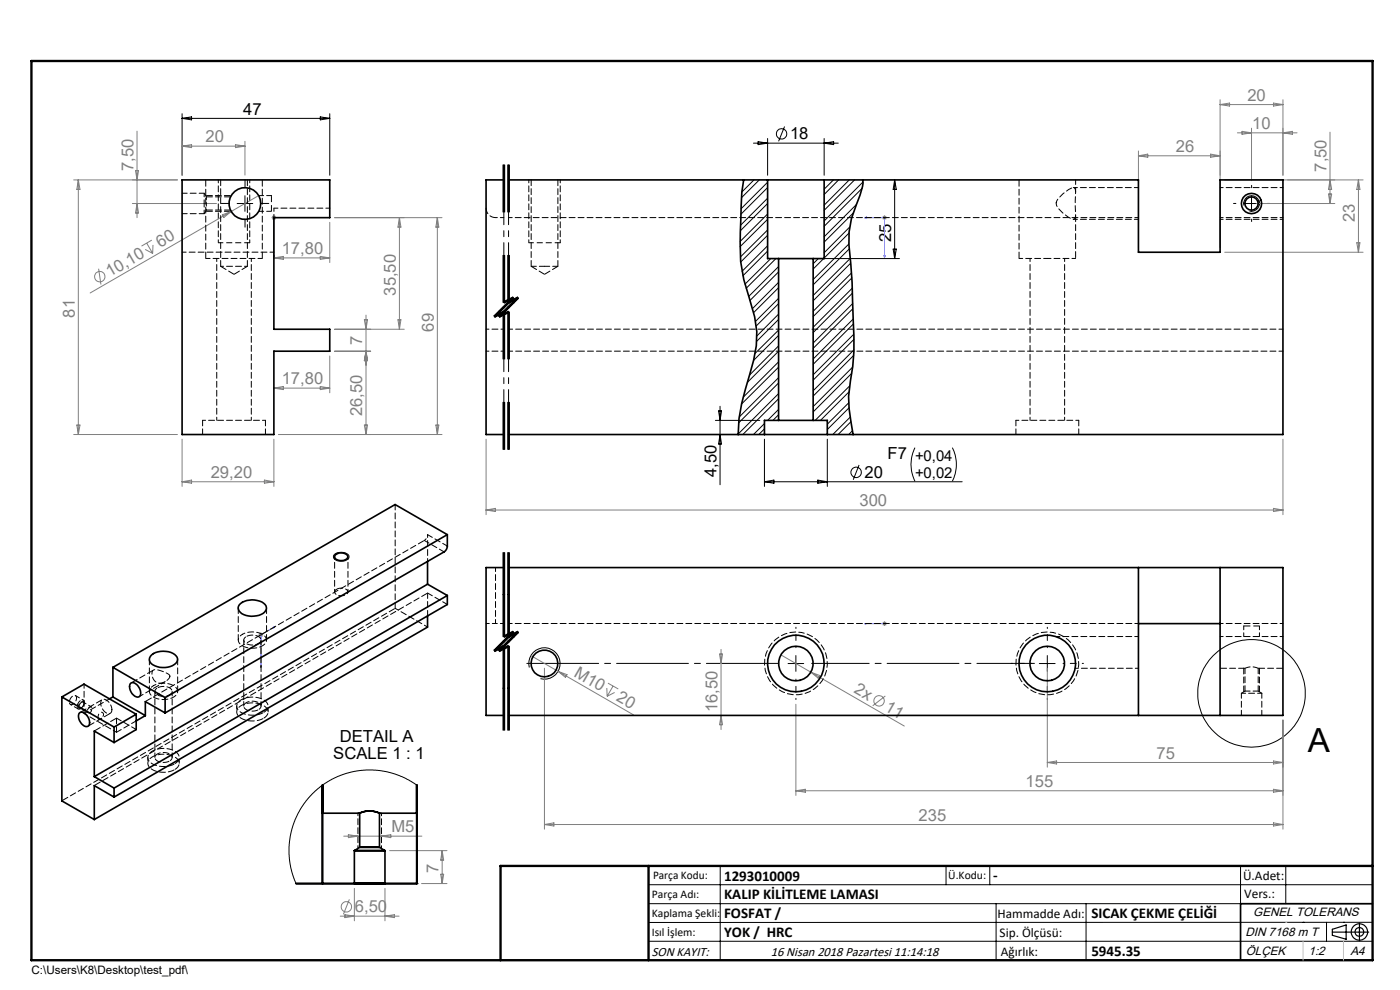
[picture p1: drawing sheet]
<svg xmlns="http://www.w3.org/2000/svg" width="297mm" height="210mm" viewBox="0 0 297 210" stroke-linecap="round" stroke-linejoin="round" font-family="sans-serif">
<g fill="none" stroke="#808080" stroke-width=".21">
<path d="M15.6 38.2h22M16.6 38.2l.4 2h-.7zM16.6 38.2v54M28.8 36.2h.6l-.3 2zM29.1 27.8v18.4M38.6 30v7.2M38.6 31l2-.3v.6zM38.6 31h13.4M50 30.7l2 .3-2 .3zM52 30v7.1M241.5 32v20.5M241.5 33h17.3"/>
<path d="M241.5 33l2-.3v.7zM256.8 32.7l2 .3-2 .4zM258.8 21.2v31.3M258.8 22.2h13.4M258.8 22.2l2-.3v.6zM259.8 38.2h29.4M262.5 28.2h12.7M263.5 27.9l2 .3-2 .3zM265.5 27.2v11.1M270.2 21.9l2 .3-2 .3zM272.2 28.2l2-.3v.6zM272.2 21.2v16"/>
<path d="M282.2 38.2l.3 2h-.7zM282.2 28v15.2M288.2 38.2v15.3M288.2 38.2l.3 2h-.7zM20.9 57l.5 3.4M28.1 43.2h17.8M29.1 43.2l.3 2h-.6zM30.8 52.9l1.6 .9M31.1 51.6l1.3 2.2M32.2 50.9l-2.2 1.3M32.5 52l-.1 1.8M47.2 45.6l1.8-.7-1.5 1.2z"/>
<path d="M49 44.9l-29.9 17.3M54.9 41.5l-5.9 3.4M57.6 46.2h1M57.7 45.8l.8 .7M58.1 45.7v1M58.1 54.7l2-.3v.6zM58.1 54.7h11.9M58.5 45.8l-.8 .7M67.9 54.4l2.1 .3-2.1 .3zM70 47.2v8.5M71 46.2h22.8M84.7 46.2v23.6"/>
<path d="M84.7 46.2l.4 2h-.7zM92.8 46.2l.3 2h-.6zM92.8 46.2v46M187.1 46.2h1M187.3 45.8l.7 .7M187.6 45.7v1M188 45.8l-.7 .7M259.8 53.5h29.4M266.5 43.2h16.7M281.8 41.2h.7l-.3 2zM287.8 51.5h.7l-.3 2zM70 75.5v7.8"/>
<path d="M71 74.5h7.6M71 69.8h14.8M77.3 67.8h.7l-.4 2zM77.6 66.8v25.4M77.6 74.5l.4 2h-.7zM84.4 67.8h.7l-.4 2zM15.6 92.2h22M16.3 90.2h.7l-.4 2zM38.6 93.2v10M58.1 93.2v10M58.1 82.3h11.9M58.1 82.3l2-.3v.6z"/>
<path d="M59.1 92.2h34.7M67.9 82l2.1 .3-2.1 .3zM77.3 90.2h.7l-.4 2zM92.5 90.2h.6l-.3 2zM103.1 93.2v16M272.2 93.2v16M38.6 102.2h19.5M38.6 102.2l2-.4v.7zM56.1 101.8l2 .4-2 .3zM103.1 108.2h169.1M103.1 108.2l2-.4v.7zM270.2 107.8l2 .4-2 .3z"/>
<path d="M54.9 134.6h.9M55 134.3l.7 .7M55.4 134.2v1M55.7 134.3l-.7 .7M112.6 139.1l21.8 12.6M152.6 138.7h.7l-.3 2zM153 137.8v17M165.7 138.9l26.1 15.1M187.1 132.3h1M187.3 131.9l.7 .7M187.6 131.8v1M188 131.9l-.7 .7"/>
<path d="M115.5 141.7v34.2M118.4 142.4l1.9 .7-.4 .6zM128.7 145.9l.1 1.8M129 144.9l2.2 1.2M130.1 145.5l-1.3 2.2M130.4 146.9l-1.6 .8M153 151.8l.3 1.9h-.7zM168.8 149.4v19.3M172 142.6l1.9 .7-.3 .6zM187.8 147.6l-2.7 2.1M222.2 141.7v21M272.2 152.7v23.2"/>
<path d="M72.9 177.4h16.6M73.9 177.1l2 .3-2 .3zM80.9 177.4l2-.3v.6zM115.5 174.9h156.7M115.5 174.9l2-.4v.7zM168.8 167.7h103.4M168.8 167.7l2.1-.3v.7zM222.2 161.7h50M222.2 161.7l2-.3v.7zM270.2 174.5l2 .4-2 .3zM270.2 161.4l2 .3-2 .4zM270.2 167.4l2 .3-2 .4z"/>
<path d="M72.2 194.3h12.5M73.2 194l2 .3-2 .4zM74.1 190.8l-1.3 3.1M75.2 188.4v6.9M81.7 188.4v6.9M81.7 194.3l2-.3v.7zM82.7 180.4h12.1M89.4 187.4h5.4M93.5 185.4h.6l-.3 2zM93.8 180.4v7M93.8 180.4l.3 2h-.6z"/>
<circle cx="21.2" cy="58.7" r="1.1"/>
<circle cx="186.5" cy="148.7" r="1.1"/>
<circle cx="73.5" cy="192.4" r="1.09"/>
</g>
<g fill="none" stroke="#000" stroke-width=".21">
<path d="M38.6 24.1v13.1M38.6 25.1h31.4M38.6 25.1l2-.3v.6zM67.9 24.8l2.1 .3-2.1 .3zM70 24.1v13.1M106.7 35v10M106.9 35v10M107.1 35v10M107.7 35v10M107.9 35v10M108.1 35v10M159.8 30.4h18"/>
<path d="M160.8 30l2 .4-2 .3zM162.8 29.4v7.8M166.4 26.8l-1.2 3.2M174.8 29.4v7.8M174.8 30.4l2-.4v.7zM189.8 38.2v16.6M189.8 38.2l.3 2h-.6zM50.3 43.2h3.3M52 41.5v3.3M106.7 54.2v10M106.9 54.2v10l2-1-4 4 2-1v10M107.1 54.2v10z"/>
<path d="M107.7 54.2v10M107.9 54.2v10l2-1-4 4 2-1v10M108.1 54.2v10M163.8 54.8h27M189.5 52.8h.6l-.3 2zM263.8 43.2h3.4M263.9 43.6a1.67 1.67 0 0 1 1.5-2.1 1.67 1.67 0 0 1 1.8 1.8 1.67 1.67 0 0 1-2.1 1.5M265.5 41.5v3.3M106.7 66.2v10M106.8 66l-2 1M107 66.3l-2 1M107.1 66.2v10"/>
<path d="M107.7 66.2v10M107.8 66l-2 1M107.8 64l2-1-4 4M108 66.3l-2 1M108.1 66.2v10M108.8 63l-4 4M108.8 63l-2 1M109 63.3l-2 1M109 63.3l-4 4M110 63.3l-2 1M110 63.3l-4 4M106.7 85.3v10"/>
<path d="M106.9 85.3v10M107.1 85.3v10M107.7 85.3v10M107.9 85.3v10M108.1 85.3v10M151.8 89.2h9.4M152.4 87.2h.7l-.3 2zM152.8 86.2v16.6M152.8 92.2l.3 2h-.7zM162.2 93.2v10M175.5 93.2v10M182.2 98.6l-1.2 3.2"/>
<path d="M194.1 95a7.9 7.9 0 0 0 0 7.1M202 95a7.9 7.9 0 0 1 0 7.1M70.9 117.6a2.34 2.34 0 0 1 3.1 .3 1.03 1.03 0 0 1-1.2 1.1h-.8a.94 .94 0 0 1-1-.3 .94 .94 0 0 1-.1-1.1zM106.7 117.2v17.9M106.9 117.2v17.9l2-1-4 4 2-1v17.8M107.1 117.2v8.9M107.7 117.2v17.9M107.9 117.2v17.9l2-1-4 4 2-1v17.8M108.1 117.2v17.9M162.2 102.2h41.9M162.2 102.2l2-.4v.7zM173.5 101.8l2 .4-2 .3z"/>
<path d="M106.7 137.1v17.8M106.8 136.9l-2 1M107 137.2l-2 1M107.1 126.1v9zM107.1 137.1v17.8M107.7 137.1v17.8M107.8 136.9l-2 1M107.8 134.9l2-1-4 4M108 137.2l-2 1M108.1 137.1v17.8M108.8 133.9l-4 4M108.8 133.9l-2 1"/>
<path d="M109 134.2l-2 1M109 134.2l-4 4M110 134.2l-2 1M110 134.2l-4 4M168.8 139.1v3.3M222.2 139.1v3.3M112.3 141.6a3.3 3.3 0 0 1 2.9-4.2 3.3 3.3 0 0 1 3.6 3.6 3.3 3.3 0 0 1-4.1 3M167.2 140.7h3.3M220.5 140.7h3.3M137.6 187.7h153.6M137.6 191.7h153.6M137.6 199.7h153.6"/>
<path d="M152.8 183.7v20M200.7 183.7v4M210 183.7v4M211.3 191.7v12M230.4 191.7v12M263.2 183.7v20M272.8 183.7v8M276.4 195.6h.1M281.4 195.6v4.1M285 195.6h.1M291.2 195.6l-153.6 .1"/>
<circle cx="165.8" cy="28.4" r="1.11"/>
<circle cx="181.6" cy="100.2" r="1.11"/>
<circle cx="265.5" cy="147.1" r="11.4"/>
</g>
<path d="M17.8 149.2l-.1-.4a.92 .92 0 0 0-.9 .5 .92 .92 0 0 0 .1 1l.6-.3 .3-.8M20.8 152.2l.1-.4a.57 .57 0 0 1 .7-.7 .57 .57 0 0 1 .2 1l-.8 .5-.2-.4" fill="none" stroke="#000" stroke-width=".21" stroke-dasharray="1.3 .6" stroke-dashoffset=".4" stroke-linecap="butt"/>
<path d="M57.6 41.6v3.2M267.1 43.6l.1-.4M264 132.8h3.2" fill="none" stroke="#000" stroke-width=".21" stroke-dasharray="1.3 .6" stroke-linecap="butt"/>
<path d="M52.9 51.5h-6.6M118.7 51.5h-6.5" fill="none" stroke="#000" stroke-width=".21" stroke-dasharray="1.3 .6" stroke-dashoffset=".2" stroke-linecap="butt"/>
<g fill="none" stroke="#000" stroke-width=".25">
<path d="M282.6 197.7h7.8M282.6 197.1l3-.9v3l-3-.8zM288.4 195.8v3.8M106.2 203.7h185"/>
<circle cx="288.4" cy="197.7" r="1.74"/>
<circle cx="288.4" cy="197.7" r=".93"/>
</g>
<g fill="none" stroke="#00f" stroke-width=".21">
<path d="M58.1 46.1v.2zM58.1 54.6v-.4v.4M58.1 46.2h.1M58.1 46.2v8.4M183.4 46.2l.4-.1v.2zM183.4 46.2h4.2v8.4M187.5 54.2h.2l-.1 .4zM58 133l.3-.1-.3 .3zM58.3 132.9l-2.9 1.7v7M183.4 132.3h.4h-.4M183.4 132.3h4.2M187.5 132.3h.2z"/>
<path d="M187.6 132.3h.1M55.3 141.3l.1-.1v.4z"/>
</g>
<path d="M168.9 137.4v-4.3M222.2 137.4v-4.3M168.9 144.1v4.3M218.9 140.7h-4.4M222.2 144.1v4.3M225.5 140.7h4.4" fill="none" stroke="#000" stroke-width=".21" stroke-dasharray="15.2 1.3 1.3 1.3" stroke-dashoffset="15"/>
<path d="M165.5 140.7h-54.2" fill="none" stroke="#000" stroke-width=".21" stroke-dasharray="15.2 1.3 1.3 1.3" stroke-dashoffset="-.4"/>
<path d="M172.2 140.7h47.2" fill="none" stroke="#000" stroke-width=".21" stroke-dasharray="15.2 1.3 1.3 1.3" stroke-dashoffset="3"/>
<path d="M75.9 172.5v7.5M80.9 180v-7.5" fill="none" stroke="#000" stroke-width=".21" stroke-dasharray="1.3 .6" stroke-dashoffset=".7"/>
<path d="M53 51.5h-.1M57.6 41.5v.1M118.9 51.5h-.2M263.9 42.9v.3M267.1 42.6l-.1-.1M267.2 43.2l-.1-.6M263.9 132.8h.1M263.9 141.7v5.1M263.9 141.7v.1M267.2 146.8v-5M76.2 172.3l-.2 .1" fill="none" stroke="#000" stroke-width=".21" stroke-dasharray="1.3 .6"/>
<path d="M43.6 44.8h5.4M49 41.5h-5.4" fill="none" stroke="#000" stroke-width=".21" stroke-dasharray="1.3 .6" stroke-dashoffset="-.2"/>
<path d="M54.9 44.8h2.7M57.6 41.5h-2.7" fill="none" stroke="#000" stroke-width=".21" stroke-dasharray="1.3 .6" stroke-dashoffset=".3"/>
<path d="M46.3 38.2v13.3M112.2 38.2v13.3M53 51.5v-13.3M118.9 51.5v-13.3" fill="none" stroke="#000" stroke-width=".21" stroke-dasharray="1.3 .6" stroke-dashoffset=".6"/>
<path d="M263.9 132.8v2.2M267.2 135v-2.2" fill="none" stroke="#000" stroke-width=".21" stroke-dasharray="1.3 .6" stroke-dashoffset=".5"/>
<path d="M52 39.8v-1.7M265.5 39.8v-.5M48.6 43.2h-1.7M52 46.5v1.7M55.3 43.2h1.7M262.2 43.2h-.5M265.5 46.5v.5M268.9 43.2h.5" fill="none" stroke="#000" stroke-width=".21" stroke-dasharray="15.2 1.3 1.3 1.3"/>
<path d="M106.9 35v29.2M107.9 35v29.2M106.9 66.2v29.1M107.9 66.2v29.1" fill="none" stroke="#000" stroke-width=".21" stroke-dasharray="6.3 1.3 1.3 1.3" stroke-dashoffset="3.8"/>
<g fill="none" stroke="#000" stroke-width=".21" stroke-dasharray="6.3 1.3 1.3 1.3">
<path d="M104.9 67.2l2-1M105.9 67.2l2-1M106.9 64.2l2-1M106.9 65.2l-2 2M107.9 64.2l2-1M107.9 65.2l-2 2M108.9 63.2l-2 2M109.9 63.2l-2 2M104.9 138.1l2-1M105.9 138.1l2-1M106.9 135.1l2-1M106.9 136.1l-2 2"/>
<path d="M107.9 135.1l2-1M107.9 136.1l-2 2M108.9 134.1l-2 2M109.9 134.1l-2 2"/>
</g>
<path d="M106.9 117.2v17.9M107.9 117.2v17.9M106.9 137.1v17.8M107.9 137.1v17.8" fill="none" stroke="#000" stroke-width=".21" stroke-dasharray="6.3 1.3 1.3 1.3" stroke-dashoffset="-.7"/>
<path d="M291.2 191.7h-28v12" fill="none" stroke="#000" stroke-width=".35"/>
<path d="M6.7 12.9h284.5v190.8h-284.5zM137.6 183.7v20M291.2 183.7h-185v20" fill="none" stroke="#000" stroke-width=".5"/>
<path d="M276.4 199.7v4M285 199.7v4" fill="none" stroke="#c0c0c0" stroke-width=".21"/>
<path d="M272.8 195.6h.1" fill="none" stroke="#c0c0c0" stroke-width=".25"/>
<g fill="#00f">
<path d="M58.1 46.1v.2zM58.1 54.2v.4z"/>
<path d="M58 133v.2l.3-.3zM55.3 141.3l.1 .3v-.4z"/>
<path d="M183.4 46.2l.4-.1v.2zM187.5 54.2h.2l-.1 .4z"/>
<path d="M183.4 132.3h.4zM187.5 132.3h.2z"/>
</g>
<g fill="none" stroke="#000" stroke-width=".35">
<path d="M38.6 38.2h31.4v8h-11.9v23.6h11.9v4.7h-11.9v17.7h-19.5zM106.9 38.2h-3.8v54h3.8M107.9 38.2h54.9M157.8 38.2a97.3 97.3 0 0 0-.8 13.4l.1 3.9 .7 3.8 1.2 3.9a20.3 20.3 0 0 1 .9 13.2 99.8 99.8 0 0 0-3.1 12.4l-.2 3.4M162.8 38.2h12M162.8 38.2v16.6h2.4M174.8 38.2h66.7v15.3h17.3v-15.3h13.4v54h-96.7M174.8 38.2v16.6h-2.3M183 38.2v1.3l-1.4 4a20.2 20.2 0 0 0-1.1 12.4l.4 8a90 90 0 0 1 0 13.8l-.5 3.1a28.5 28.5 0 0 0 .6 11.4M165.2 54.8h7.3M165.2 54.8v34.4M172.5 54.8v34.4"/>
<path d="M107.9 92.2h54.3M162.2 92.2h13.3M165.2 89.2h7.3M165.2 89.2h-3v3M172.5 89.2h3v3M71.2 117.7a1.85 1.85 0 0 1 2.6 .3 1.46 1.46 0 0 1-2.4 .7 .61 .61 0 0 1-.2-1zM90.7 119.1v4.8M94.9 113.4v2.4a1.6 1.6 0 0 1-.7 1.3l-59.2 34.1M94.9 113.4l-59.9 34.6M94.9 113.4l-11.1-6.4-59.8 34.6M32.2 138.9a4.1 4.1 0 0 1 5.4 .5 1.39 1.39 0 0 1-1 1.8 4.1 4.1 0 0 1-4.7-.7 1.14 1.14 0 0 1 .3-1.6zM51 128a4.3 4.3 0 0 1 5.2 .2 1.29 1.29 0 0 1-.7 2.1 4.2 4.2 0 0 1-4.8-.7 1.1 1.1 0 0 1 .3-1.6z"/>
<path d="M90.7 130.7v2.3l-70.7 40.8M90.7 123.9l-70.7 40.8M90.7 123.9l4.2 2.4M94.9 126.3v1.9l-70.7 40.9M94.9 126.3l-70.7 40.9M106.9 120.4h-3.8v31.4h3.8M107.9 120.4h164.3v31.4h-164.3M241.5 120.4v31.4M241.5 132.3h17.3M258.8 120.4v31.4M13.1 147.8l11.1 6.4M13.1 147.8l4.7-2.7 11.1 6.4"/>
<path d="M13.1 147.8v22.1l6.9 3.9M16.9 151.2a1.16 1.16 0 0 1 1.6 .6l.5 1.1a.82 .82 0 0 1-.3 1.1 .82 .82 0 0 1-1.1-.2 2.09 2.09 0 0 1-.7-2.6zM24 147.8l6.8 4M24 141.6v6.2M24 141.6l11 6.4M24 147.8l-.8 .4M24.2 154.2v3.3M24.2 157.5l-4.2-2.4v9.6M27.6 145.1a.99 .99 0 0 1 1.6 .3 1.68 1.68 0 0 1 .2 2.4 2.08 2.08 0 0 1-1.8-2.7zM28.9 151.5l-4.7 2.7M28.9 151.5v3.3l-4.7 2.7M30.8 151.8l-1.9 1.1"/>
<path d="M35 151.2l-4.2-2.4v3M35 148v3.2M20 164.7l4.2 2.5M24.2 167.2v1.9M24.2 169.1l-4.2-2.5v7.2M68.4 166.5v5.9zM68.4 172.5h7.9M68.4 166.5v20.9M76.3 172.5a5 5 0 0 1 4.2 0 5.3 5.3 0 0 0-4.2 0zM76.3 179.7h4.2zM76.3 172.5v7.2l-1.1 .7v7M88.4 166.5v5.9z"/>
<path d="M88.4 172.5h-7.9v7.2l1.2 .7v7M88.4 166.5v20.9h-25.6M75.2 180.4h6.5zM75.2 187.4h6.5z"/>
<circle cx="52" cy="43.2" r="3.4"/>
<circle cx="265.5" cy="43.2" r="2.16"/>
<circle cx="265.5" cy="43.2" r="1.41"/>
<circle cx="115.5" cy="140.7" r="2.84"/>
<circle cx="168.8" cy="140.7" r="6"/>
<circle cx="168.8" cy="140.7" r="3.7"/>
<circle cx="222.2" cy="140.7" r="3.7"/>
<circle cx="222.2" cy="140.7" r="6"/>
</g>
<path d="M43.3 43.2v2.1M43.3 41v2.2M107.9 46.2h133.6M222.2 54.8h-6M228.2 54.8h-6M83.8 129l6.9 4M107.9 132.3h133.6M241.5 135h-17.4M24.7 155.3l-6.9-3.9" fill="none" stroke="#000" stroke-width=".21" stroke-dasharray="1.3 .6" stroke-dashoffset=".5"/>
<g fill="none" stroke="#000" stroke-width=".21" stroke-dasharray="1.3 .6" stroke-dashoffset=".7">
<path d="M43.8 43.2v1.4M43.8 41.8v1.4M52.5 56.5h-5.7M103.1 69.8h3.8M103.1 74.5h3.8M71 118.1v7.5M90 114.6a1.56 1.56 0 0 0 .7-1.2M90.7 119.1v-5.7M51.4 134.5a4.3 4.3 0 0 1 4.8 .5 1.3 1.3 0 0 1-.7 2.1 4.2 4.2 0 0 1-4.8-.7 1.27 1.27 0 0 1 .7-1.9M73.8 125.6v-7.5M170 134.2a6.7 6.7 0 0 0-7.5 8.4 6.7 6.7 0 0 0 10.9 3 6.7 6.7 0 0 0-2.2-11.1l-1.2-.3M223.4 134.2a6.7 6.7 0 0 0-7.6 8.4 6.7 6.7 0 0 0 10.9 3 6.7 6.7 0 0 0-2.2-11.1l-1.1-.3"/>
<path d="M32.6 145.4a4.3 4.3 0 0 1 4.8 .5 1.3 1.3 0 0 1-.8 2.1 4.2 4.2 0 0 1-4.7-.7 1.27 1.27 0 0 1 .7-1.9"/>
</g>
<g fill="none" stroke="#000" stroke-width=".21" stroke-dasharray="1.3 .6" stroke-dashoffset=".4">
<path d="M241.5 39.8h-13.8M43.3 45.3l.5-.7M43.8 41.8l-.5-.8M58.1 53.5h-19.5M58.1 44.2h11.9M224.1 43a2.39 2.39 0 0 0 1.3 2.2l2 1.3h.4l.3-.3 .1-5.5-.1-.6-.2-.3a5.4 5.4 0 0 0-3.7 2.8l-.1 .4M227.7 46.5h13.8M107.9 69.8h164.3M107.9 74.5h164.3M105.1 120.4v11.9M17.8 151.4v-6.3M17.8 151.4l5.5-3.2"/>
<path d="M263.4 147.1h4.3M264.1 146.6l-.7 .5M267.7 147.1l-.8-.5"/>
</g>
<g fill="none" stroke="#000" stroke-width=".21" stroke-dasharray="1.3 .6" stroke-dashoffset=".6">
<path d="M272.2 39.8h-13.3M46 54.8v34.4M58.1 46.2v-2M218.5 54.8v34.4M258.9 46.2h13.3M258.9 46.5h13.3M43 89.2h13.3M53.3 89.2v-34.4M215.5 89.2h13.4M225.9 89.2v-34.4M105.1 132.3h-2M258.9 132.3h13.3"/>
<path d="M272.2 135h-13.3M16.9 150.1l1.8 1.1M19.4 150l-1.8-1.1M50.2 149.8v1.2M56.9 151v-1.2M228.1 141.8h13.4M31.4 160.7v1.2M38 161.9v-1.2"/>
</g>
<path d="M55.6 54.8h-12M228.2 40.7v-2.5M51.7 135.8v14M29.5 147.8l5.5-3.2M32.9 146.7v14M55.4 149.8v-14M36.5 160.7v-14" fill="none" stroke="#000" stroke-width=".21" stroke-dasharray="1.3 .6" stroke-dashoffset=".3"/>
<path d="M38.6 45.3h4.7M43.3 41h-4.7M115.5 56.5h-2.8M118.4 56.5h-2.9M23.7 150.5a.77 .77 0 0 1-.4 .9 .77 .77 0 0 1-1-.3 2.1 2.1 0 0 1-.7-2.6 1.55 1.55 0 0 1 2 1.3l.1 .7M36 143.4a1.93 1.93 0 0 1-2 1.5 1.93 1.93 0 0 1-1.7-1.7 .88 .88 0 0 1 .2-1.1 .88 .88 0 0 1 1.1 0 3.7 3.7 0 0 1 2.4 1.3M263.4 147.1v4.6M264.1 146.6h2.8M267.7 151.7v-4.6" fill="none" stroke="#000" stroke-width=".21" stroke-dasharray="1.3 .6" stroke-dashoffset=".2"/>
<path d="M46.8 38.2v18.3M112.7 38.2v18.3M43.8 44.6h5.1M48.9 41.8h-5.1M52.5 56.5v-18.3M105.1 46.2a2 2 0 0 1-2-2M118.4 56.5v-18.3" fill="none" stroke="#000" stroke-width=".21" stroke-dasharray="1.3 .6"/>
<g fill="none" stroke="#000" stroke-width=".21" stroke-dasharray="1.3 .6" stroke-dashoffset=".1">
<path d="M43 89.2v3M56.3 92.2v-3M215.5 89.2v3M228.9 92.2v-3M83.8 107v22M90.7 113.4l4.2 2.4M94.2 117.1l-4.2-2.5M31.7 139.9v6.8M50.5 129v6.8M56.5 135.8v-6.8M90.7 130.6v-4.8M90.7 125.8l4.2 2.4"/>
<path d="M24.7 152.3v3M28.9 154.8l-4.2-2.5M28.9 152.9l-4.2 2.4M37.7 146.7v-6.8M264.1 141.8v4.8M264.1 141.8a3.4 3.4 0 0 1 2.8 0M266.9 146.6v-4.8"/>
</g>
<g fill="none" stroke="#000" stroke-width=".21" stroke-dasharray="1.3 .6" stroke-dashoffset="-.1">
<path d="M43.6 38.2v16.6M216.2 38.2v16.6M46.8 56.5l2.8 1.7M49.6 58.2l2.9-1.7M55.6 54.8v-16.6M112.7 56.5l2.8 1.7M115.5 58.2l2.9-1.7M71.4 125a1.84 1.84 0 0 1 2.4 .4 1.38 1.38 0 0 1-2 .9 .7 .7 0 0 1-.7-.5 .7 .7 0 0 1 .3-.8M55.9 151.2a1.46 1.46 0 0 0 1-1.5 1.46 1.46 0 0 0-1.1-1.3 4.7 4.7 0 0 0-5.4 .8 1.51 1.51 0 0 0 1.1 2.1 5.3 5.3 0 0 0 4.4-.1M55.9 152.4a1.46 1.46 0 0 0 1-1.5 1.46 1.46 0 0 0-1.1-1.3 4.7 4.7 0 0 0-5.4 .8 1.51 1.51 0 0 0 1.1 2.1 5.3 5.3 0 0 0 4.4-.1M258.9 141.8h5.2M266.9 141.8h5.3"/>
<path d="M37 162a1.46 1.46 0 0 0 1-1.4 1.46 1.46 0 0 0-1.1-1.3 4.7 4.7 0 0 0-5.4 .7 1.51 1.51 0 0 0 1.2 2.2 5.3 5.3 0 0 0 4.3-.2M37 163.3a1.46 1.46 0 0 0 1-1.5 1.46 1.46 0 0 0-1.1-1.3 4.7 4.7 0 0 0-5.4 .8 1.51 1.51 0 0 0 1.2 2.1 5.3 5.3 0 0 0 4.3-.1"/>
</g>
<g fill="none" stroke="#000" stroke-width=".21">
<path d="M159.9 38.2l-2.5 2.5M161.1 38.2l-3.8 3.7M162.8 38.7l-5.6 5.6M162.8 39.8l-5.6 5.6M176.8 38.2l-2 1.9M177.9 38.2l-3.1 3.1M180.2 38.2l-5.4 5.3M181.3 38.2l-6.5 6.4M182.9 39.9l-8.1 8.1M183.1 38.6l-8.3 8.3M162.8 42l-5.7 5.8M162.8 45.4l-5.8 5.8"/>
<path d="M162.8 48.8l-5.7 5.7M162.8 52.1l-5.4 5.5M162.8 43.2l-5.7 5.7M162.8 46.5l-5.8 5.8M162.8 49.9l-5.7 5.7M162.8 53.3l-5.2 5.2M163.5 54.8l-5.5 5.5M164.6 54.8l-6.3 6.4M165.2 56.5l-6.4 6.4M165.2 57.7l-6.1 6M165.2 59.9l-5.6 5.6M173.6 54.8l-1.1 1.1"/>
<path d="M174.7 54.8l-2.2 2.3M180.1 51.7l-7.6 7.6M180.1 49.5l-5.3 5.2M180.2 52.8l-7.7 7.6M180.2 48.2l-5.4 5.4M180.3 54.8l-7.8 7.9M180.4 55.8l-7.9 8M180.7 57.9l-8.2 8.1M180.7 58.9l-8.2 8.3M181 45.2l-6.2 6.2M181.7 43.4l-6.9 6.8M165.2 63.3l-4.9 4.9"/>
<path d="M165.2 76.8l-7.5 7.5M165.2 61l-5.4 5.3M165.2 64.4l-4.8 4.7M165.2 74.5l-6.7 6.6M165.2 66.6l-4.6 4.7M165.2 70l-5 5M165.2 73.4l-6.2 6.1M165.2 67.8l-4.7 4.6M165.2 71.1l-5.3 5.3M165.2 77.9l-7.9 7.8M180.7 79.2l-8.2 8.2M180.8 61.1l-8.3 8.3"/>
<path d="M180.8 62.2l-8.3 8.3M180.9 64.4l-8.4 8.4M180.9 77.8l-8.4 8.4M180.9 65.5l-8.4 8.4M181 67.7l-8.5 8.5M181 68.7l-8.5 8.6M181.1 70.9l-8.6 8.6M181.1 75.4l-8.6 8.6M181.2 74.2l-8.7 8.7M181.2 72l-8.7 8.6M162.2 89.8l-2.4 2.4M162.2 91l-1.2 1.2"/>
<path d="M165.2 80.1l-8.4 8.4M165.2 83.5l-8.6 8.6M165.2 86.8l-2.4 2.4M165.2 84.6l-7.6 7.6M165.2 88l-1.2 1.2M165.2 81.2l-8.5 8.5M180.1 85.4l-4.6 4.6M180.1 83.1l-6 6.1M180.1 86.5l-4.6 4.6M180.2 81.9l-7.3 7.3M180.4 88.5l-3.7 3.7M180.5 89.5l-2.7 2.7"/>
<path d="M180.8 91.4l-.7 .8M88.4 166.5l-2.7-1.5-2.4-1-2.8-.6-2.9-.1-2.4 .3-2.8 .8-2.5 1.2-2.4 1.6-2 2-1.5 2-1.5 2.8-.7 2.3-.5 3.3 .1 2.6 .5 2.7 .9 2.5"/>
</g>
<g fill="none" stroke="#000" stroke-width=".21" stroke-dasharray="1.3 .6" stroke-dashoffset="-.2">
<path d="M228.2 54.8v-9.2M90 114.6l-59.2 34.2M52.3 135a2.44 2.44 0 0 1 3.1 .6 1.17 1.17 0 0 1-1.3 1.2 1.81 1.81 0 0 1-2.4-1.1l.6-.7M83.8 129l-70.7 40.9M90.7 125.8l-70.7 40.8M14.7 148.9a.52 .52 0 0 0 .4 .6 .52 .52 0 0 0 .6-.3l.5-.9a.56 .56 0 0 0-.2-.7 .56 .56 0 0 0-.8 .2l-.3 .5-.2 .6M16.4 149.9a.52 .52 0 0 0 .4 .5 .52 .52 0 0 0 .6-.2l.5-.9a.56 .56 0 0 0-.2-.8 .56 .56 0 0 0-.8 .2l-.4 .6-.1 .6M16.8 149.8v.2a.7 .7 0 0 0 .9-.2 .7 .7 0 0 0-.1-.9l-.5 .2-.3 .7M18.5 150.8a.49 .49 0 0 0 .6 .4 .49 .49 0 0 0 .4-.6v-.1a.33 .33 0 0 0-.1-.5 .33 .33 0 0 0-.5 .1l-.4 .7M18.7 154l4.7-2.7M21.7 148.4l-4.7 2.7M24.7 152.3l-4.7 2.8"/>
<path d="M32.6 142.1l-4.8 2.8M33.4 145.9a2.44 2.44 0 0 1 3.1 .6 1.17 1.17 0 0 1-1.3 1.2 1.81 1.81 0 0 1-2.3-1.1l.5-.7M54.8 150.5a2.44 2.44 0 0 1-3.1-.5 1.17 1.17 0 0 1 1.3-1.2 1.81 1.81 0 0 1 2.4 1.1l-.6 .6M36 161.4a2.44 2.44 0 0 1-3.1-.5 1.17 1.17 0 0 1 1.2-1.2 1.81 1.81 0 0 1 2.4 1l-.5 .7"/>
</g>
<path d="M105.1 46.2h1.8M105.1 132.3h1.8" fill="none" stroke="#000" stroke-width=".21" stroke-dasharray="1.3 .6" stroke-dashoffset=".9"/>
<path d="M88.2 187.4a.2 .2 0 0 1 .4 0 .2 .2 0 0 1-.4 0zM68.2 187.4a.2 .2 0 0 1 .4 0 .2 .2 0 0 1-.4 0z" fill="#000"/>
<path d="M14.9 149.4l1.7 1M17.7 148.5l-1.7-.9" fill="none" stroke="#000" stroke-width=".21" stroke-dasharray="1.3 .6" stroke-dashoffset="1"/>
<text font-size="7.1" x="277.5" y="159.5">A</text>
<g font-size="3.5" fill="#808080">
<text x="264.6" y="21.4">20</text>
<text x="265.7" y="27.4">10</text>
<text x="43.6" y="30.2">20</text>
<text x="249.4" y="32.2">26</text>
<text x="28.3" y="36.2" transform="rotate(-90 28.3 36.2)">7,50</text>
<text x="281.4" y="36.4" transform="rotate(-90 281.4 36.4)">7,50</text>
<text x="287.4" y="47.2" transform="rotate(-90 287.4 47.2)">23</text>
<text x="34" y="52.6" transform="rotate(-30 34 52.6)">60</text>
<text x="59.8" y="53.9">17,80</text>
<text x="23.3" y="58.8" transform="rotate(-30 23.3 58.8)">10,10</text>
<text x="84" y="62.7" transform="rotate(-90 84 62.7)">35,50</text>
<text x="15.9" y="67.4" transform="rotate(-90 15.9 67.4)">81</text>
<text x="92" y="70.3" transform="rotate(-90 92 70.3)">69</text>
<text x="76.9" y="73.2" transform="rotate(-90 76.9 73.2)">7</text>
<text x="59.8" y="81.5">17,80</text>
<text x="76.9" y="88.3" transform="rotate(-90 76.9 88.3)">26,50</text>
<text x="44.7" y="101.4">29,20</text>
<text x="182.3" y="107.4">300</text>
<text x="121.6" y="143.3" transform="rotate(30 121.6 143.3)">M10</text>
<text x="130.6" y="148.5" transform="rotate(30 130.6 148.5)">20</text>
<text x="181" y="146.8" transform="rotate(30 181 146.8)">2x</text>
<text x="152.2" y="151" transform="rotate(-90 152.2 151)">16,50</text>
<text x="187.5" y="150.6" transform="rotate(30 187.5 150.6)">11</text>
<text x="245.4" y="160.9">75</text>
<text x="217.6" y="166.9">155</text>
<text x="83" y="176.6">M5</text>
<text x="194.9" y="174.1">235</text>
<text x="93" y="185.2" transform="rotate(-90 93 185.2)">7</text>
<text x="75.3" y="193.5">6,50</text>
</g>
<g font-size="3.5">
<text x="51.6" y="24.3">47</text>
<text x="167.6" y="29.6">18</text>
<text x="189" y="51.3" transform="rotate(-90 189 51.3)">25</text>
<text x="152" y="101.2" transform="rotate(-90 152 101.2)">4,50</text>
<text x="183.4" y="101.4">20</text>
<text x="188.3" y="97.4">F7 +0,04</text>
<text x="70.7" y="161">SCALE 1 : 1</text>
<text x="72.1" y="157.4">DETAIL A</text>
</g>
<g font-size="3.2">
<text x="194.1" y="101.3">+0,02</text>
<text x="153.6" y="186.8">1293010009</text>
<text x="153.6" y="190.8">KALIP KİLİTLEME LAMASI</text>
<text x="210.7" y="186.6">-</text>
<text x="153.6" y="194.8">FOSFAT /</text>
<text x="231.5" y="194.8">SICAK ÇEKME ÇELİĞİ</text>
<text x="153.6" y="198.8">YOK / HRC</text>
<text x="231.5" y="202.8">5945.35</text>
</g>
<g font-size="2.8">
<text x="263.7" y="186.7">Ü.Adet:</text>
<text x="263.9" y="190.5">Vers.:</text>
<text x="211.6" y="194.8">Hammadde Adı:</text>
<text x="138.3" y="202.8">SON KAYIT:</text>
<text x="163.5" y="202.8">16 Nisan 2018 Pazartesi 11:14:18</text>
<text x="212.1" y="198.7">Sip. Ölçüsü:</text>
<text x="212.3" y="202.7">Ağırlık:</text>
</g>
<g font-size="2.6">
<text x="265.9" y="194.4">GENEL TOLERANS</text>
<text x="264.2" y="198.5">DIN 7168 m T</text>
<text x="264.3" y="202.6">ÖLÇEK</text>
<text x="277.6" y="202.6">1:2</text>
<text x="286.5" y="202.6">A4</text>
</g>
<g font-size="2.5">
<text x="138.3" y="190.5">Parça Adı:</text>
<text x="138.5" y="186.5">Parça Kodu:</text>
<text x="201.2" y="186.5">Ü.Kodu:</text>
<text x="138.3" y="194.5">Kaplama Şekli:</text>
<text x="138.3" y="198.6">Isıl İşlem:</text>
<text x="6.7" y="206.7">C:\Users\K8\Desktop\test_pdf\</text>
</g>
</svg>
